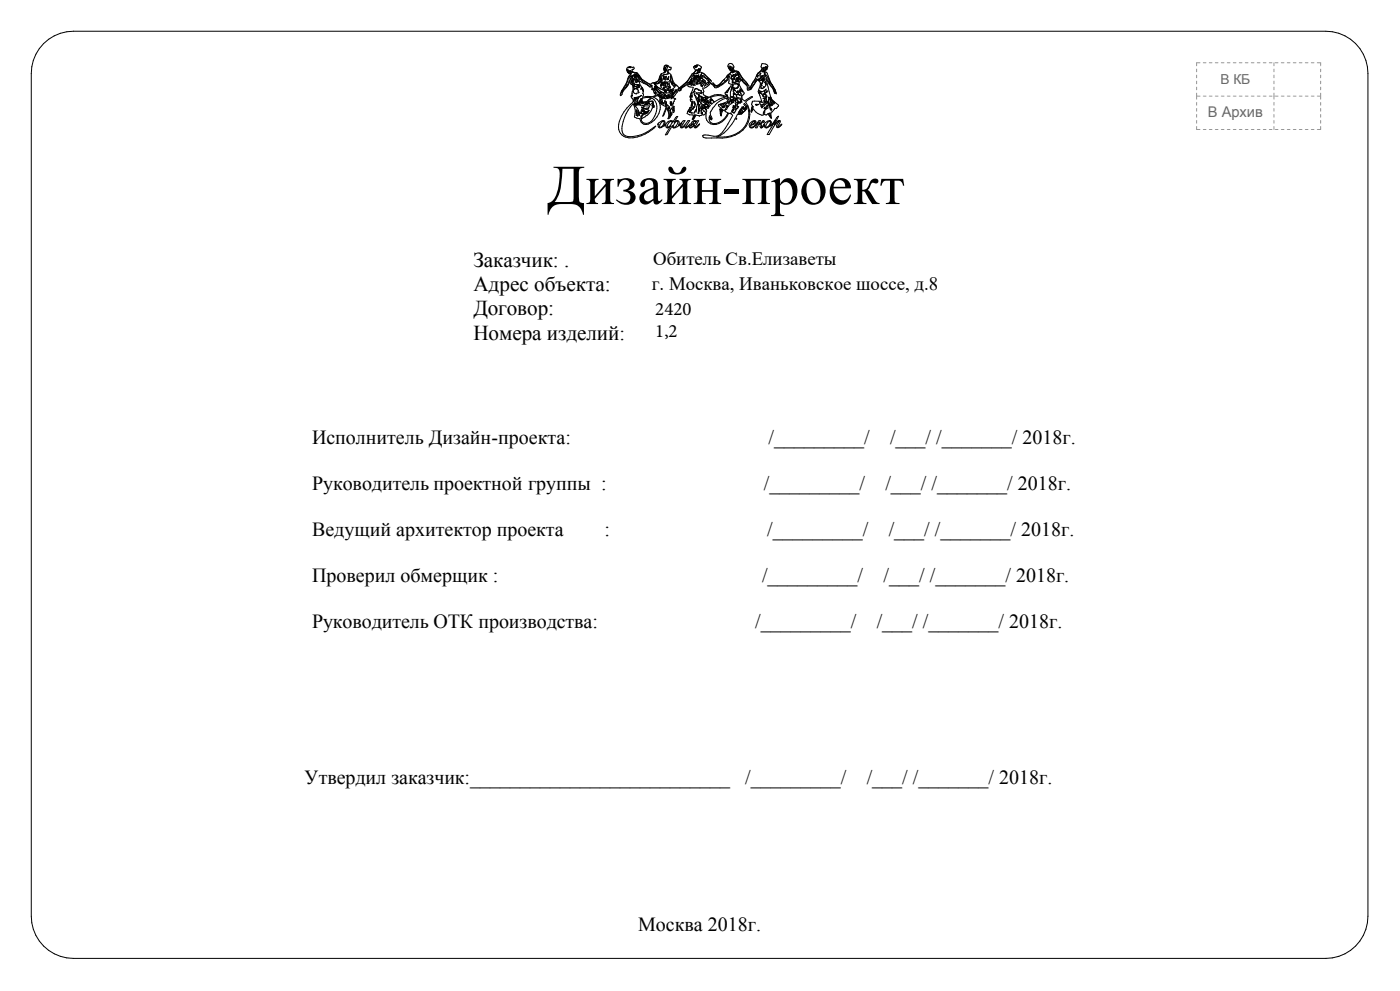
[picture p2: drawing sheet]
<svg xmlns="http://www.w3.org/2000/svg" width="420mm" height="297mm" viewBox="0 0 420 297" stroke-linecap="round" stroke-linejoin="round" font-family="sans-serif">
<g fill="none" stroke="#999" stroke-width=".3">
<path d="M360 18.8h-1v.9M361 18.8h.8M362.8 18.8h.8M364.6 18.8h.8M366.4 18.8h.8M368.2 18.8h.8M370 18.8h.8M371.8 18.8h.8M373.6 18.8h.8M375.4 18.8h.8M377.2 18.8h.8M379 18.8h.8"/>
<path d="M380.8 18.8h.8M382.2 18.8v.9M382.6 18.8h.8M384.4 18.8h.8M386.2 18.8h.8M388 18.8h.8M389.8 18.8h.8M391.6 18.8h.8M393.4 18.8h.8M395.2 18.8h1v.9M359 28.8h1M359 20.7v.8"/>
<path d="M359 22.5v.8M359 24.3v.8M359 26.1v.8M359 27.9v1.8M359 30.7v.8M359 32.5v.8M359 34.3v.8M359 36.1v.8M359 37.9v.9h1M361 28.8h.8M361 38.8h.8M362.8 28.8h.8"/>
<path d="M362.8 38.8h.8M364.6 28.8h.8M364.6 38.8h.8M366.4 28.8h.8M366.4 38.8h.8M368.2 28.8h.8M368.2 38.8h.8M370 28.8h.8M370 38.8h.8M371.8 28.8h.8M371.8 38.8h.8M373.6 28.8h.8"/>
<path d="M373.6 38.8h.8M375.4 28.8h.8M375.4 38.8h.8M377.2 28.8h.8M377.2 38.8h.8M379 28.8h.8M379 38.8h.8M380.8 28.8h.8M380.8 38.8h.8M382.2 20.7v.8M382.2 22.5v.8M382.2 24.3v.8"/>
<path d="M382.2 26.1v.8M382.2 27.9v1.8M382.2 30.7v.8M382.2 32.5v.8M382.2 34.3v.8M382.2 36.1v.8M382.2 37.9v.9M382.6 28.8h.8M382.6 38.8h.8M384.4 28.8h.8M384.4 38.8h.8M386.2 28.8h.8"/>
<path d="M386.2 38.8h.8M388 28.8h.8M388 38.8h.8M389.8 28.8h.8M389.8 38.8h.8M391.6 28.8h.8M391.6 38.8h.8M393.4 28.8h.8M393.4 38.8h.8M395.2 28.8h1M396.2 20.7v.8M396.2 22.5v.8"/>
<path d="M396.2 24.3v.8M396.2 26.1v.8M396.2 27.9v1.8M396.2 30.7v.8M396.2 32.5v.8M396.2 34.3v.8M396.2 36.1v.8M396.2 37.9v.9h-1"/>
</g>
<g fill="none" stroke="#000" stroke-width=".3">
<path d="M13.1 13.1a12.6 12.6 0 0 1 8.9-3.7h375.8a12.6 12.6 0 0 1 12.6 12.6v252.6a12.6 12.6 0 0 1-12.6 12.6h-375.8a12.6 12.6 0 0 1-12.6-12.6v-252.6a12.6 12.6 0 0 1 3.7-8.9zM218.6 19.2a1.18 1.18 0 0 0 .3 1.8l.5 .3-.1 .3-1.5 1.7 .9-.9 .1 .6v.2l-.2-.5-.3 .5h.1a4.9 4.9 0 0 1-2.4 2.3l-.8 .4-1.4-1.1 .9 .9-.2 .1-1.8-1.5-.4-.8-.2 .1-1.2-1h-.4l-.1-.2 .2-.3-.1-.4-.8-.2 .3-.2 .4-1.2-.5-.4-.5-.3-.5 .3-.1 .3h.4l-.5 .2v-.4l-.5 .3 1-.6h-.2l-.9 .6 .5 .9-.2 .7M218.6 19.2a.91 .91 0 0 1 1.2 .1l.4 .8-.2 .2 .1 .6 .4 .4-.4 .3-.1-.4v.4l-.2 .2v-.7l-.2 .4-.8 .7 1 .5 .3-.1-.2-.2 .3-.1 .2 .2 .5-.9-.3-.3a1.09 1.09 0 0 1 1.3 .8l.5 .7a9.8 9.8 0 0 1 2.4 3.4l.3-.1 .6-1.1-.5 1.2 .1 .1-.7 .1 .2 .4 1-1.1 .9-1.4v.2l.3-.8-.3-.2-.9 1.4 .7-1.2a4.4 4.4 0 0 1 1.9-2.7l.2-.7-.3-.3 .2-.8a1.51 1.51 0 0 1 1.8 .5l-.1 .5a.89 .89 0 0 1-.8 .9l-.1 .3 .9 .5 .9 2.7 .7 1M218.7 19.8l.5 .1-.2 .3 .1 .1 .5-.3 .2 .7-.3 .4-.3-.1h.3v-.3l-.4 .3-.2-.3-.1-.3 .3 .4 .2-.2-.2 .1-.2-.4-.3-.1zM186.6 27.1l-.5 1v.6l.6-.5a2.85 2.85 0 0 1 1.2-2l1.1-2a.9 .9 0 0 0 .7 1.2 3 3 0 0 1-.1 2.5l-.1 .7h.3l-.5 .2 .1 .5 .5 .3v1.1a9.8 9.8 0 0 0-4.3 8.1 3.5 3.5 0 0 0 4.3 2.5 11.7 11.7 0 0 0 6.8-3.5 10.7 10.7 0 0 1-9.1 2.9 2.41 2.41 0 0 1-1-2.9 12.5 12.5 0 0 1 3.3-6.7 4.7 4.7 0 0 1 .4 4l1.6 .5 .9 1.4M188.1 20.9l.4 .1-.3 .1zM188.3 21.3l.5-.1-.1 .2 .5-.2v.4l-.4 .4-.1-.3-.3-.1zM188.5 20.2h.1M188.5 20.2h.3v-.2a1.05 1.05 0 0 0-.7 1.2 1.05 1.05 0 0 0 1.1 .9l-.1 .3a2.88 2.88 0 0 0-1.1 2.3l-1.4 2.3M188.7 23.1l.4 .7-.9 1.7h-.2l.2 .2-1.1 1-.7 1.1 .6-1.1a8.3 8.3 0 0 0 1.7-3.6zM189 22.9l.7 .1 .3-.4 .2 .2 .9 1.9-.3 .1-.6-1.2v.2l-.7-.8 .7 1.3 .1 .7-.6 .2v-.8l-.1 .6-.4-1.5 .3 1 .1-.5 .2 .3-.1-.5zM189.4 21.5l1.2 .4a1.87 1.87 0 0 1-1.7 .9l.4-.6z"/>
<path d="M190 25.5l.1 .2zM190.2 22.6l.3 .2-.1-.4 .2 .1 .1-.2 .4 .7-.4-.4 .7 1.5-.3-.2 .1 .4 .4 .1-.2 .1zM190.2 29.2l1.5-.2 .8-.4-1 .7-1 .2h-.2l.4-.1zM190.2 29.8h.4l-.2-.1 .6-.3 .3 .1-1.3 .9zM190.4 30.7l.9-.6-.1 .8-.8 .1zM190.9 28.2l-1-.8 .3-.6 .5-.2-.5 .1-.1-.6v-.2l.1 .2 .1-.1-.1-.6 .3-.1 .7 .3h.4l-.7-.3 .6 .1 .4 .4h-.6l.6 .3-.2 .1-1.3-.3 .8 .3 .2 .2-.3-.1-.1 .3h-.3l.8 .4-.1 .3 .3 .4-.8 .5M190.9 32.9l.1 1.3 .4 .6-.6-.2zM191 22.3l1 1.6-.3 .2zM191.3 33.2l.6 1.4-.3-.1zM191.3 29.5l.2 .1-.2 .1zM191.9 30.7h-.1M192.2 31.5h-.1"/>
<path d="M192.3 29.6l-.6 1.1 .2 .2h-.5l.2-.3 .1 .2zM192.7 34.4l.2 .1-.6 1.1v-.6zM192.7 24.3l-1.3-1.5-.4-.9 .8 1a4.8 4.8 0 0 0 3 2.4l.6 .3M192.7 24.3l1.4 1.1M192.8 26.9v.1M192.8 30.6h.1M192.8 30.6l-.2-.9a3.6 3.6 0 0 1 2.7-.4l-1.3 1.1-1.6 .4h.8l-.4 .3 1.1-.5-.7 1-.7-.1 .6 .2-.3 .6-.4-.2 .3 .3-.7 1.6-.7-1.4-1.1-1.2 .3-.3 .2 .5 1.4-.1M192.9 30.6h-.4v-1.1l-.3 .6v.7l.1-.6 .1 .6-1.8 .5 1.6 .2M192.9 32.5l1.7 .5-.1 .2-1.1 .8h-.9l.2-.8 .4-.2 .1 .4-.1-.3-.3 .3h.7l-.7-.5zM192.9 34.2h.1a1.96 1.96 0 0 0 1.7-1.1 1.54 1.54 0 0 1-1.8 1.1zM193.2 33.6l.6-.2-.4 .4h-.2l.4-.1zM193.4 31.7h1.5l-.3 .8-.1-.2-1 .3-.5-.2z"/>
<path d="M194.1 25.4l-2-1-.3 .1 .1 .7 .9 1.2 .1 .6-.4-.7-.3 .4 .4-.4 .2 .6M194.1 25.4l1 .7 .5-.5-.1 1.2 .6 .3 .2 .8 .6 .6a3.1 3.1 0 0 1-2.6 .4l-1.5 .2 .2-1.8-.2-.3M194.1 25.4l.8 .5 .5-.3M194.3 31.2h.1M194.5 30.3l1.1-.9a4 4 0 0 1 .8 5.3 2.55 2.55 0 0 1-3.5 2 .8 .8 0 0 1-.3-1.3 4.9 4.9 0 0 0 3.1-3.4l-.1-.4 .4 .6 .3-.3-.3-.8a.58 .58 0 0 0-.1-.6 .58 .58 0 0 0-.6-.2l-.3 .2zM194.6 30.9l-.2-.4-.5 .4 .2 .3-.2-.2-.3 .4 .3-.2v.1l.4-.1M194.6 30.9h.1M194.6 30.9l-.1-.4 .6 .9-.4-.5M194.7 31l-.4 .2v-.4l-.3 .2 .3 .2M194.7 30.9v.1M195.4 25.6h.1M195.6 30.5l.2 .1 .3 1.3-.6-.8 .2-.2z"/>
<path d="M195.8 26.5l.2-.1v.5l-.3-.2zM196.3 27.6l.5 .3-.1 .2zM196.4 25.9l1.4 1.8-.8-.8v.2l1 1.2-.7 .1-1-1.4-.1-.3 .3 .3 .1-.1-.3-.5 .5 .5zM196.6 25.3l1.4-.5 .4-.5-.2 2.3-.9-.6zM196.7 25.6a3.6 3.6 0 0 0 3 1.4M196.7 25.6l-.5-.7 1 1.4-.7-.5a3.6 3.6 0 0 0 5.7 1.1l-.9 .6h-.5l-.1-.2 1-.4-.4 .1M197.6 28.6h.4l.3 .4 1.4 .6-.9-.2 .1 .2h-.3zM197.7 27.7l.1 .2zM198 23.1l.2 .6-.2 .1zM198 27.5l1.6 .7 .1 .2h-.5l.6 .4v-.2l.2 .1 1.9-1.1-1.1 1.4-.7 .3-.3-.3h.6l.4-.3a2.08 2.08 0 0 1-2.5-.7l-.4-.1 .4-.1zM198.1 28.6l1.1 .4 .2 .3zM198.2 29l.4 .5z"/>
<path d="M198.2 23l.5 1-.2 .1h-.2zM198.2 29.7l.4 .3-.1 .8 .3-.1 .4 .2-.3 .3-.7-.5zM198.3 23.9l.2 .2zM198.4 36.7l.8-.3a1.44 1.44 0 0 1-1.3 1.7l.1-.8zM198.4 25.2l.2 .4h-.3zM198.7 24.5l.4 1.1-.4-.1zM198.7 24.9h.1M198.9 22.9l.3 .9-.3-.2zM199.2 26.1l.1 .2 .3-.2 .7 .5 .1-.2 .3 .3-.1 .3-.2-.2-.8 .1-.2-.3-.6 .1zM199.2 27.1l.7 .2-.1 .2 .1 .1-.6-.1 .3-.1zM199.2 22.8l.4 .1v.4l.3-.5-.3 1.2zM199.3 20.4l.5 .1-.2 .1 .1 .2h.4l-.7 .4 .1-.3-.1-.3-.2 .1z"/>
<path d="M199.3 20l.4 .2zM199.4 30.2l.5 .4v.4l-.5-.3zM199.5 30.9l.4 .2-.1 .8zM199.5 25.2l.4 .7-.2 .1h.8l-.7-1.5-.1 .5-.3-.6v.3h-.4l.2 1h.5l-.5-1 .3 .5M199.8 27h1.5M200 29.6a3.4 3.4 0 0 0 2.3-1.7l-.8 .7 1.3-1.8-.1 .8v-.2a3.3 3.3 0 0 1-2.7 2.2zM200.2 24.6l.2 .7zM200.5 32.4l-.5-.2 .2-.8 .7 .7v.2l-.3-.1 .1 .2M200.6 32.4l.3 .1-.2-.1M200.6 32.4h-.1M200.6 36.9l.5-.5h.5a1.85 1.85 0 0 1-1.4 1.7zM200.6 25.8l.3 .4z"/>
<path d="M200.6 23.8h.1M200.6 22.9l-.2 .7 .2 .2-.5 .1zM200.8 24.2l.3-.2a3.2 3.2 0 0 0 1.3 2.1l-.5 .5-.8 .3-.3-1.5zM201.1 30.5h.4l.1 .5-.3 .5h-.2l.3-.1-.3-.3h.3l-.3-.2 .3-.1zM201.2 22.7l.4 1.2a1.92 1.92 0 0 0 1.2 1.8l-.4 .1-.9-.8-.3-1.1zM201.2 34.6l.1-.4h-.3l.2-.3-.6-1.2-.3-.1 .6 2.5 .3-.5M201.3 20.1l-.4 .1-.7-.6v.8l-.5-.8h.4l-.8 .2-.2 .9 .2 .6 .3 .1-.7 .5 .7-.3 .5-.6 .4 1.1-1.3 .2-.1 .3-.2-.2-.5 .4-.2-.1 .4-.7h-.1l-.9 2 .2-.3a.75 .75 0 0 1-.2 1.1h.2l-1.4 .3 1.2-1-.9 .5-1 .2-.4 .4-1.4-.6a3.8 3.8 0 0 1-2.1-2 2.25 2.25 0 0 0-2-1.1l-.2-.7h.4l.2-.3-.1-.4-.4 .2-.6-.3-.3 .1h.4l-.4 .1 .3 .1-.6-.1M201.3 20.1l-.2 .8a.41 .41 0 0 0-.4-.1 .41 .41 0 0 0-.3 .3 1.28 1.28 0 0 0 .9 1.3 4.7 4.7 0 0 0 1.7 3.1l.7 .7 .2 .1 .3-.3a10.7 10.7 0 0 0 3.4-3.9l.7-.4M201.5 32.4l.6-.3v1.1zM201.8 36.6v-.3a1.79 1.79 0 0 0-2.3 1.2l-.4 .1 .4-.9-.1-.4h-1l-1.1 1h.2l.1 .9a1.23 1.23 0 0 0 1.5-.4l.7-.4v.6l.4 .3 1-.5-1.6 2.6 .5-.1 1.6-2.7 .3 .7a3.8 3.8 0 0 0 2.5-1.4 .79 .79 0 0 0 .1 1.4l.9-.6 .2 .6 1-.5 .2 .5a1.22 1.22 0 0 0 1.3-.8h.1M201.8 36.6h.1M201.9 28.8l-.1 .3 .3-.2-.8 .7z"/>
<path d="M202.3 36.6h.1M202.3 36.6l1-1.7-.6 .3-.9 1.4M202.4 36.6a.95 .95 0 0 1 1.2-.4l.2 .7-.2 .6M202.5 36.8l.5-.5 .3 .1a1.53 1.53 0 0 1-1.3 1.7v-.5zM203.5 26.6l.2-.2 .4 .3-.5 .3zM203.6 37.5v.1M203.6 37.6l1.5-1.4h.4l-1.1 1.9 .5-.1 1.5-1.8h.5l-1.1 2 1.4-1h.2v.4l-.4 .1-.1 .3 .4 .1 .9-.7-.7-.4a.7 .7 0 0 1 .5-.8 .7 .7 0 0 1 .9 .4l.2-.4h.5l-1 1.9h.3l1-1-.1 .3-1 .9-.5-.2v-.5M204.3 26.9l-.4 .3-.6-.3v.6l-1.4 1.8 .8 .4-.4 .2-.3 .7 .1 .4-.6 .7 .8 .2v1.3l-.3 .5h-.1l-.1-.8-.4-.4-.1 .2a.98 .98 0 0 0 .3 1.3l-.6 1.1-.6 .5a2.72 2.72 0 0 0-.5-3.1l-1.1 2.3 1-2.8a2.1 2.1 0 0 1-1.8-2.8l-.6-.5-1.4 .4a3.4 3.4 0 0 1 1.7 4.8 4.5 4.5 0 0 1-4.6 3.3l-.3-.2M204.3 26.9l.3-.6 1.6-1 .5 .7 1.3 .2-.7 1.8v.2l.3-.5 .1 1.2-.1 .3-.1-.6-.2 .1v.3l-.2-.1 .2-.6-.3 .8 .2 .2a1.27 1.27 0 0 0 .3 1.5l-.2 .8 .5-1.3 .1 .8-1 2.4 .1-.3 .2-.1 .1 .1 .7-1.2-.1 .7 .5-.6-.1-1.6 .3 .6a3 3 0 0 1 .2 2.5l.1-.8-.6 1.1-1.3-.2M207 33.6l-.5-.2 .6-1.3-1 1.9 .8 .4h1v.8l-.2 .5 .1 .1 1.1-1.3 .9 .3 2-.8a2.61 2.61 0 0 0 .9 2.9 2.61 2.61 0 0 0 3 .1 5.9 5.9 0 0 0 2.9-3.1l.5 .2 .2-.3-.1 .3 .3 .2M207 33.5l.1-.1-.1 .2zM207.3 29.6l.3 .3-.2-.1-.2 .2z"/>
<path d="M207.4 22.7h.3l-.2 .9-1 1.2h.2h-.5l-.9 .9-.6 .2-.5 .7-.2-.2a11.6 11.6 0 0 0 3.4-3.7zM207.7 24l-.3 .9-.8 .5zM207.7 23.5l-.9 1.3zM207.9 22.4l.6 1v2.1l-.5 .1 .3-2.6-.1 .2zM208.1 36.5l.6-.1-.2 .6-.3 .2-.3-.1zM208.2 23.3l-.7 2.3-.3-.2zM208.2 22.1h.1M208.3 37.5v.1M208.3 34.5l.2-.1 .1 .2-.8 1.1zM208.3 21.7l-.3 .4 .2-.1M208.3 22.6l.6 2.6 .2-.6 .2 .5-.2 .1h.4l-.8-2.4 .2-.1v.2l.3-.2-.2 .4 1.2 1.7v.3h-.3l-.3-.9-.2-.2 .1 .5zM208.4 23.4h.1"/>
<path d="M208.9 29.6l1 .1 .2 .3-.6-.3 .4 .4h-.5l-.5-.1zM209 27.9l-.2 .2 1 .3v.3l-.3-.2M209 27.8l1 .1M209 27.8v.1M209 21.8l.3-.1zM209.1 22l-.9 .1M209.3 22.8l.1 .4zM209.3 21l-.3-.1-.6 .8M209.3 21.1l.1 .2-.3-.1 .4 .4 .4 .1-.8 .3M209.4 23l-.1-.4 .3-.1 .1 .6 .1-.2 .4 .7v-.6M209.5 23l.4 1-.1-.4M209.6 20.6h.5l-.3 .4 .1 .2-.6-.1z"/>
<path d="M209.8 30.5l.9 .8-.6 1.2-.1-1.2-.2 .4M209.8 30.4h-.1M209.8 30.4h.2h-.8l.3 .4v.3l-.2-.1 .2 .3-.2 .1 .2 .8-.1 1.8h.3l.2-1-.1-.5v.4l-.1-.2-.1-1h.2M209.8 23.6h.1M209.9 23.6l1.5 2.2 .4-.3-1.2-1.4 .2 .1M210 27.9l.4 .2-.2-.2 .5-.2-.5-.5h.3l-1-.2-.5-.5-.3 .1a.55 .55 0 0 0-.4 .4 .55 .55 0 0 0 .3 .6l-.4-.2-.2 .2 .4 1 .5 .4-.2 .3h1.1l-.3-.3 .3-.2-.3-.3M210 27.9h.1M210.1 28.8l.6 .3-.1 .1zM210.2 23h.1M210.2 24.8l.4 1 .1-.2v.3l-.4-.2zM210.2 23v-.5a2.08 2.08 0 0 0 1.5 1.9l-.3-.3a.95 .95 0 0 1-.7-1.2 4.2 4.2 0 0 1 2.1 1.8h-.6l.4 .1-.3 .6-.3-.2v-.2l-.2 .1v-.2l-1-.7M210.3 29.9l1.2 .4-.4 .4-.8-.4 .2-.1z"/>
<path d="M210.3 29.2l.2 .4 1.1 .6-1-.4zM210.5 29.6h.1M210.6 32.2l.7 .3-.6-.1zM210.7 29.2h.4l.9 .6-.2 .1-.1-.2-.2 .1 .2 .3-.8-.4zM210.8 24.2h.1M210.8 21.9l2.6 2.5zM210.8 26.4a2.51 2.51 0 0 0 2.2-1.5l.8 .5 .7 .9a6.6 6.6 0 0 0 3.9-2.5l.3-.2-.1 1.3 .8 .4-.1 .5-1.8 2 .3 .7 .6 .5h-.7a4.5 4.5 0 0 0-4.9 .1l-1.6-.6-.3-.3a1.59 1.59 0 0 0-.1-1.8zM210.9 31.6l.7 .6 .4 .7-.8-.8 .8 1.1-.4 .8-.2-.7-.3 .1-.6-.9v1.2l.2 .1-.1 .2 .2 .1h-.2h-.2l-.1-1zM211.4 29.2l.4-.1-.1-.1 .9 .2-.6 .4zM211.6 29v.1M212.1 30.4h.1M212.1 30l1.3 1-.5-.8 .3 .2-.2-.6 .4 .3-.1-.4 .9 .9-.7 .6-1.5-.7 1.1 1.1-.2 .3-.6-.2 .2 .3-.3-.2 .4 .4-.2 .3-1.4-1.1 .9-.1-.4-.3 .8 .5-.9-.6 .3-.4 .3 .2-.2-.3 .5-.2z"/>
<path d="M212.8 34.7l.6 1.1zM213.1 29.3a4.4 4.4 0 0 1 4.4-.2l-1.8 .6-1.4 .8zM215.1 25.7l.7-.4 1.7-1.7-.6 .6a2.88 2.88 0 0 1-1.8 1.5zM216 31.4l1.5-.5-1 .6zM216.5 33l.3-.1-.5-.3-.8-1.1 2.9-1.2-.6-.9a9 9 0 0 0-4.7 4.3l.5 2-.2 .2-.6-.7a1.46 1.46 0 0 0 1.3 1.8 4.8 4.8 0 0 0 4.2-3.2l-1.2-.8a1.64 1.64 0 0 0-.7 1.7l-.3-.3 .2-.2-.2-.1v-.8M216.5 33l-.2-.2 .3 .3-.4 .7-.2-1.1 .1 .6M216.6 31.9l1.1-.6 .8-.8-.2 .4 .3-.1 .1 .8-.7 1.2-.6 .2 .9-1.1-.4-.1 .3-.1-.1-.1-.8 .3-.2 .4 .2-.3-.5 .3 .1-.4-.3 .1zM217.1 32.2v.1M217.5 30.9v.1M217.6 24.1l-.3 .3zM217.9 28.4l.2 .2 .2-.1-.1 .3zM218.2 29.4l.5-.1-.1 .7z"/>
<path d="M218.3 29.3h-.1M218.6 26.7l.3-.3-.7 1.3-.5 .1zM218.9 30.3v.2l.2-.5 .4 .6v.4l-.4 .3zM219.1 29.3h1.3l-.1 .2-.3-.1 .2 .7-.5-.3 .4 .6-.1 .3-.3 .1-.1-.6-.2 .1 .1-.2-.3 .1v-.3l.2-.1-.2 .1zM219.4 26.5h.1M219.5 23.2l-.1 .1M219.5 26.5l.2 .2-.4 .2-.2 2h1.1l-.1-.9v.4l.2-.2 .4 .1-.3-.4h-.4h.3l-.4-.6h.2l-.1-.5 .7 .5-.4-.4M219.9 26.1l.3 .1-.5 .1 .2-.2M220 31.7l.2-.1 .6 1.5-.6 .6 .1 .2-.8-.4 .5-.4-.4 .1 .1-.4 .2 .2v-.3l.2 .3 .1-.1-.3-.8 .2 .5zM220.2 23.2l.2 .3-.1 .4-.2-.1zM220.3 26.8v.1M220.5 26.4h.1"/>
<path d="M220.5 26.4l.6 .1 .4-.3v-1.1v.5l-.5-.6-.1 .1-.1-.1-.2 .2h-.9l.3 .2-.3 .4 .3-.1-.5 .3-.1 .5M220.5 26.4h-.3l.2 .4-.3-.2 .2 .2M220.6 29.5l.1 .3M220.6 29.5h.1M220.6 29.5l.2-.2 1.2 .4 .5 .4-.2-.2 .1 .3-.4 .2 .3-.1 .3 .3h-.5l.1 .3h-.3l-1-1.4 .3 .7 .5 .6-.2 .1-.1-.3-.1 .3-.2-.3-.1 .2 .3 .4-.2 .7 .3 .2-.1-.2M220.7 29.8h.1M220.7 29.8v.4l-.3-.2 .3 .4-.1 .6 .2 .6h-.2l.3 1M220.8 28.4h.7l.5 .2-.6-.5 .6-.6 .4 .6v1.4l-1.5-.4zM220.9 32.6h.1M221.2 27.4l.2-.2-.2 .3 .1 .1 .5-.4v.3l-.8 .3zM221.2 21.5l.4 .2-.2 .1 1.3 1.6 .1 .5-.1 .1 .4-.1 1.2 1.6a6.8 6.8 0 0 1-3.1-4zM221.2 34.3a2.61 2.61 0 0 0 2.7-2l.2-.7a6.8 6.8 0 0 1-5.7 9.3l-3.3 .2a11.6 11.6 0 0 0 5.4-5.5h.5l-.2-.4z"/>
<path d="M221.2 21.4v.1M221.3 31.9h.1M221.3 22.4l-.1-.4-.2 .7v-.3l-.4 .2-.2 .3 .4-.3-.4 .6-1.1-.4 .3 .2h-.2l.1 .2M221.3 22.4h.1M221.3 31.9l.3 .1-.6 .6M221.3 22.4l.3 .7-.3 .2 .1 .1-.3 1-.1 .1 .3-1-.2-.3-.2 .6-.1-.1-.1 .9-.3 .3-.1-.3-.3 .2-.2-1-.1 .9v-1.2l-.4 .1 .1-.3M221.5 23.6l.1 .8-.3 .1zM221.8 33.3l.1 .5-.4 .2zM221.9 33l.5 1-.3 .1zM222 26.6l.2 .7-.3 .1zM222.2 32.7l.6 1.1-.3 .1zM222.4 26.9l.4 .6-.1-.2-.1 .2z"/>
<path d="M222.6 32l.1 .4 .6 .5-.3-1 .5 .7 .1-.3 .2 .2-.9 1.1a1.33 1.33 0 0 1-.3-1.6zM223.3 31l.5 .4-.4 .2-.3-.4zM223.9 31.8l-.2 .4-.1-.1zM224.9 37l.8-.6 .5-.2 .5 .2v.4l-1.5 .8v.5l.4 .1 1-.7 1.1-1.3h.4l-.4 .8 1.4-.9 .2 .4-.2 .2-.3-.3-.6 .7 .3 .4-.1 .6 .4-.3a1.85 1.85 0 0 1 2.5-1.4v.6l-.3 .6 .7-.4 1.3-1.9 .6-.5-1.3 2.6 .3-.4a1.41 1.41 0 0 1 1.3-.9l.2 .4-.8 1.6 1.2-.9-.8 1-.6-.1a2.27 2.27 0 0 1 .7-1.8 7.5 7.5 0 0 0-3 4h-.6l2.5-4.2a3.7 3.7 0 0 1-2.2 2 .66 .66 0 0 1-1.1-.1l-.1-.7-.5 .8-.6 .2-.1-1.1h-.4l-.6 1.1h-.5l.8-1.6-.4 .5a1.68 1.68 0 0 1-2 1l-.3-.7zM225.7 36.7l.7-.4-.3 .7-.8 .4zM225.8 32h.2l-.5 1.3zM226.6 31.4l1-.1-.7 .3v-.2zM227.7 27.2l.7 .2-.2 .1 .3-.1a1.41 1.41 0 0 0 1.3-.7l-.6 1.4 .7-.4 .2-.6-.1 .4h.2l-.2 .2a1.45 1.45 0 0 1-2.3-.1l.6 .2-.2-.4zM228.1 22.1l.1-.1-.3 .2zM228.3 25.3l.3-.1v-.4l.4-.3h-.3l.8-.7-.7 .5-.1-.2 .6-.8-.5 .1-.2-.3-.4 .2-.1 .3h.5l-.3 .3 .6-.4-.7 .6h-.5l-.4-.4 .6 .2-.2-.3 .8-.7h1l.3-.5v.4l.2-.1 .2 .3-.4 .4 .2 .3v.3l-.6 .7 .4 .2-.2 .2 .4 .1-.3 .1-.3 .8-.4-.1 .3 .3h-.4v.2l-.6-.1-.1-.5 .4-.3-.1-.1M228.3 25.3h.1M228.3 30.5v.1"/>
<path d="M228.3 30.5l-.4 .1 .3 .9 1.3-.4-1.2 .6 .2 .5 .2-.3-.1 .4 1.6-1.4-.4-1.3-.6 .5 .2 .4-1.1 .1M228.3 25.3l.2 .2M228.5 25.5h.1M228.8 28.6l1-.4-.2 1-.5-.2zM228.9 20.4l.2 .8h-.2v-.2l-.3 .5 .4 .1v-.3l.5 .6v.2l-.2-.4 .1 .8-1.1 .4-.3-.1 .1-.4-.5 .2-.2 .5-.4-.2 .1-.1v.1a1.71 1.71 0 0 1 1.1-1.5zM228.9 29.5a.83 .83 0 0 0 1.1-.9l-.1 .9zM229.1 20.2l.3 .2 .3-.4 .4 .1h-.5l.2 .3 .3-.1-.1 .4-.2-.1v.2l-.2-.1-.1 .3-.3-.2zM229.3 33.1l.1 .8-.4 .1zM229.4 32.2l.2-.1-.1 .5-.3-.1zM229.5 30.6l.4-.1-.1 .3zM229.5 30.3l.3 .1zM230.2 31.5l.2 .9-.8 .3z"/>
<path d="M230.2 36.8l.8-.5 .1 .7a1.49 1.49 0 0 1-1.3 1.2l-.1-.4zM230.4 23.2l.5 1.6 .1 .2 .2-.3 .6 .9 .9 2.1-.3-.5-.1 .2a3.3 3.3 0 0 0-1.5-2.4l-.4-1.1zM230.5 30.7l.5 1.3-.2 .1zM230.6 29.9h.1M230.6 29.9v.7l.1-.1 .5 1.3 .1-2.1-.3 .1-.1-.3 .2-.1 .2 .2v-.3a4.6 4.6 0 0 0 2.3 2.2l-.2 .4a.73 .73 0 0 1-1 .6l-.2 .3a2.08 2.08 0 0 0-.8 2.7l-1.1-1.4-.5 .4-.5-.2a1.48 1.48 0 0 1-1.9-.3l-1.3-1.3-.6 .9-.2-.1 .4-1.8a.92 .92 0 0 1 .1-1.4h2.7l-1-2.8a3.3 3.3 0 0 0 .3-3.1l-.6-.5-1.8 2.7-1 .5-.3-1.3-2.4-2.5 .4 .8-.4 .6a6.1 6.1 0 0 0 1.5 3.1l-.6 1 .1 .9 .7 .5 1.7-1.1 .5-.2 .1 .2-2 1.5a6.7 6.7 0 0 1-4.3 10.3 35.5 35.5 0 0 1-8.3 .3l-.3-.6a4.1 4.1 0 0 1 3.4 .2 2.79 2.79 0 0 0 2.6-1.3l3-4.9-.3-.3M230.9 34.5l-.4-.5 .3-.1 .1 .2 .1-.2 .2 1.2-.3-.6M231 32.4l.3 .2-.1-.3 .4 .5h-.3l.1 .3-.3-.2zM231.4 30.6l.6 .6-.4 .1-.1 .4zM231.4 29.9l1.1 .9-.3 .3-.2-.5-.5-.3zM231.8 25.6l.7 1.3 .4 1.2-.4-.5-.1 .3a5.5 5.5 0 0 0-1.7-2.7l-.5-1.1-.1 1 1.2 4.2-.2-.3-.2 .3-.4-.2 .1 .8"/>
</g>
<text font-size="16.9" x="164.1" y="61.2">Дизайн-проект</text>
<g font-size="6.3">
<text x="142" y="79.9">Заказчик: .</text>
<text x="142" y="87.2">Адрес объекта:</text>
<text x="142" y="94.5">Договор:</text>
<text x="142" y="101.8">Номера изделий:</text>
</g>
<g font-size="6">
<text x="93.6" y="133.1">Исполнитель Дизайн-проекта:</text>
<text x="230.6" y="133.1">/_________/</text>
<text x="267" y="133.1">/___/ /_______/ 2018г.</text>
<text x="93.6" y="146.8">Руководитель проектной группы :</text>
<text x="229.2" y="146.8">/_________/</text>
<text x="265.6" y="146.8">/___/ /_______/ 2018г.</text>
<text x="93.6" y="160.6">Ведущий архитектор проекта</text>
<text x="181.4" y="160.6">:</text>
<text x="230.2" y="160.6">/_________/</text>
<text x="266.6" y="160.6">/___/ /_______/ 2018г.</text>
<text x="93.6" y="174.3">Проверил обмерщик :</text>
<text x="228.6" y="174.3">/_________/</text>
<text x="265" y="174.3">/___/ /_______/ 2018г.</text>
<text x="93.6" y="188.1">Руководитель ОТК производства:</text>
<text x="226.6" y="188.1">/_________/</text>
<text x="263" y="188.1">/___/ /_______/ 2018г.</text>
<text x="91.4" y="235">Утвердил заказчик:__________________________</text>
<text x="223.6" y="235">/_________/</text>
<text x="260" y="235">/___/ /_______/ 2018г.</text>
<text x="191.5" y="279.1">Москва 2018г.</text>
</g>
<g font-size="5.6">
<text x="195.9" y="79.3">Обитель Св.Елизаветы</text>
<text x="195.6" y="87.1">г. Москва, Иваньковское шоссе, д.8</text>
<text x="196.6" y="94.3">2420</text>
<text x="196.6" y="101.1">1,2</text>
</g>
<text font-size="4.4" fill="#6a6a6a" x="362.3" y="35.1">В Архив</text>
<text font-size="4.1" fill="#6a6a6a" x="366.1" y="25.1">В КБ</text>
</svg>
